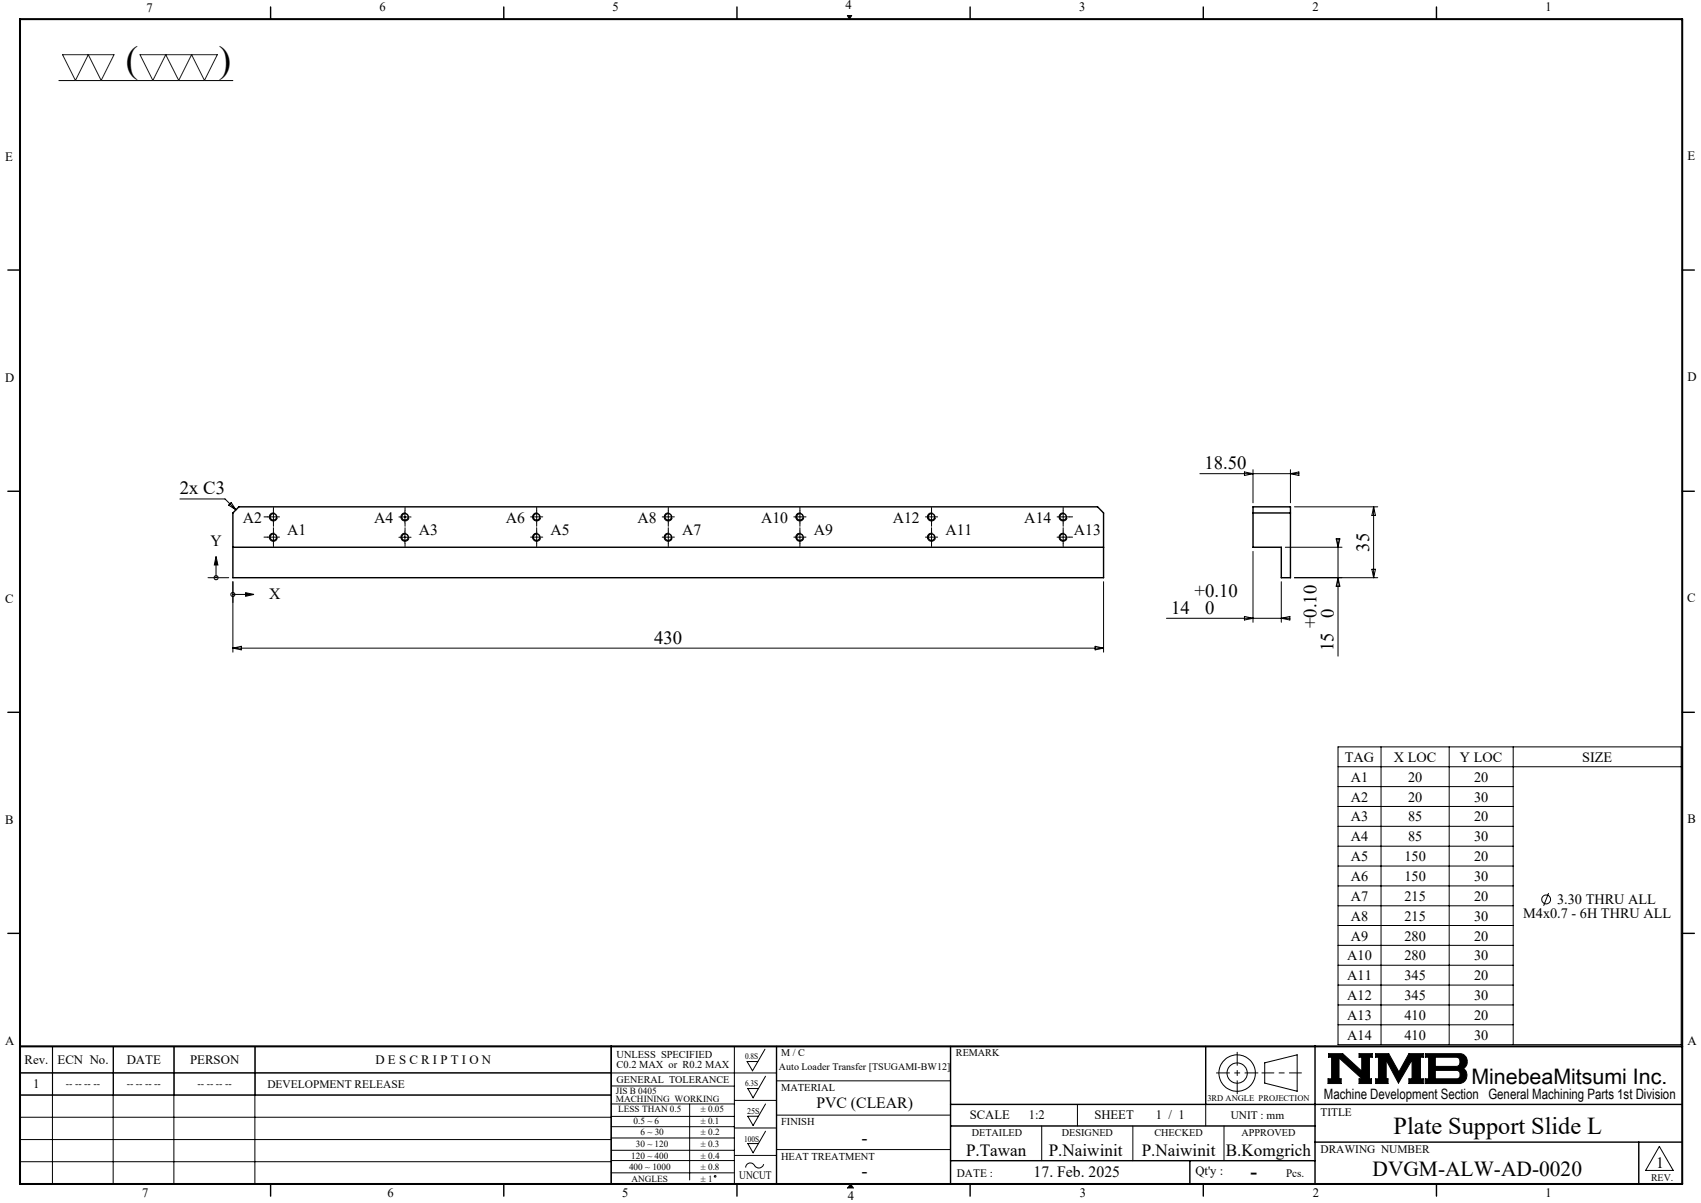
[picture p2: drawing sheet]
<svg xmlns="http://www.w3.org/2000/svg" width="420mm" height="297mm" viewBox="0 0 420 297" stroke-linecap="round" stroke-linejoin="round" font-family="sans-serif">
<g fill="none" stroke="#000" stroke-width=".25">
<path d="M14.5 19.9h43M209.2 3.8h1.1l-.6 .9zM296.3 116.9h24.4M307.3 116.5l2.1 .4-2.1 .5zM309.4 116v8.1M318.6 116v8.1M318.6 116.9l2.1-.4v.9zM44.4 123.2h11.2l2.6 2.7M53.3 139.5v3.1M53.3 137.4l.5 2.1h-.9zM57.1 124.1l1.1 1.8-1.8-1.2zM67.8 126.6a1 1 0 0 0-1.3 .7 1 1 0 0 0 .7 1.3 1 1 0 0 0 1.3-.7"/>
<path d="M67.8 131.7a1 1 0 0 0-1.3 .7 1 1 0 0 0 .7 1.2 1 1 0 0 0 1.3-.7M98.5 132.6h3M98.5 127.6h3M100 126.1v3M100 131.1v3M100.3 126.6a1 1 0 0 0-1.3 .7 1 1 0 0 0 .7 1.3 1 1 0 0 0 1.3-.7M100.3 131.7a1 1 0 0 0-1.3 .7 1 1 0 0 0 .7 1.2 1 1 0 0 0 1.3-.7M132.8 126.6a1 1 0 0 0-1.3 .7 1 1 0 0 0 .7 1.3 1 1 0 0 0 1.3-.7M132.8 131.7a1 1 0 0 0-1.3 .7 1 1 0 0 0 .7 1.2 1 1 0 0 0 1.3-.7M165.2 126.6a1 1 0 0 0-1.2 .7 1 1 0 0 0 .7 1.3 1 1 0 0 0 1.2-.7M165.2 131.7a1 1 0 0 0-1.2 .7 1 1 0 0 0 .7 1.2 1 1 0 0 0 1.2-.7M197.8 126.6a1 1 0 0 0-1.3 .7 1 1 0 0 0 .7 1.3 1 1 0 0 0 1.3-.7"/>
<path d="M197.8 131.7a1 1 0 0 0-1.3 .7 1 1 0 0 0 .7 1.2 1 1 0 0 0 1.3-.7M230.3 126.6a1 1 0 0 0-1.3 .7 1 1 0 0 0 .7 1.3 1 1 0 0 0 1.3-.7M230.3 131.7a1 1 0 0 0-1.3 .7 1 1 0 0 0 .7 1.2 1 1 0 0 0 1.3-.7M262.7 126.6a1 1 0 0 0-1.2 .7 1 1 0 0 0 .7 1.3 1 1 0 0 0 1.3-.7M262.7 131.7a1 1 0 0 0-1.2 .7 1 1 0 0 0 .7 1.2 1 1 0 0 0 1.3-.7M309.4 136.1v17.5M317.4 135.1h14M319.6 125.1h20.6M329.9 133h.9l-.4 2.1zM330.4 133v29M339.2 125.1v17.5M339.2 125.1l.4 2.1h-.9z"/>
<path d="M51.4 142.6h5.1M57.5 143.6v17.4M57.5 146.8h3.1M60.6 146.3l2.1 .5-2.1 .4zM270.4 159.6l2.1 .4-2.1 .4zM272.5 143.6v17.4M288 152.6h30.5M307.3 152.2l2.1 .4-2.1 .5zM316.4 143.6v10M316.4 152.6l2.1-.4v.9zM330.4 142.6l.4 2.1h-.9zM338.7 140.5h.9l-.4 2.1z"/>
<path d="M340.2 142.6h-20.6M57.5 160h215M57.5 160l2.1-.4v.8zM330.4 184.4h84.7v73.5h-84.7zM330.4 194.2h43.2M330.4 199.1h43.2M330.4 189.3h84.7M341 184.4v73.5M357.8 184.4v73.5M373.6 184.4v73.5M330.4 204h43.2M330.4 208.9h43.2"/>
<path d="M330.4 213.8h43.2M330.4 218.7h43.2M330.4 223.6h43.2M330.4 228.5h43.2M330.4 233.4h43.2M330.4 238.3h43.2M382.4 220.5l-1.3 3.1M13 258.3l-.1 34M27.9 258.3v34M28 258.3v12M42.9 258.3v34M43 258.3v12"/>
<path d="M62.9 258.3v34M63 258.3v12M181.3 258.3v34M188.9 259l-3.1 5.4-1.3-2.3h2.6M330.4 243.2h43.2M330.4 248.1h43.2M330.4 253h43.2M4.9 264.9h186.8M4.9 270.4h146M4.9 275.8h146M150.9 278.2h30.4M150.9 275.6h30.4"/>
<path d="M150.9 272.6h30.4M150.9 268.1h30.4M151 270.3h-146v-12h146l-.1 34M170.3 272.6v18.7M181.3 271.7h10.4M181.3 278.5h10.4M189 272.6l-3.1 5.3-1.3-2.3h2.7M189 279.3l-3.1 5.3-1.3-2.3h2.7M189 265.7l-3.1 5.3-1.3-2.3h2.7M191.7 266.8h43M191.7 275.3h43M257.2 278v8.6"/>
<path d="M266 272.7v5.3M279.7 278v8.6M297.7 272.7v5.3M302.2 278v8.6M312.3 262.4l8-2v9l-8-2zM328 260.1h3.5l4.7 4.3v-3.4h-.6v-.9h3.2v.9h-.7v5.3h.5v1.2h-3v-1.2h.7l-5.7-5.1v5.1h.6v1.2h-3.3v-1.2h.9v-5.3h-.8zM339.7 260.1h3.2l2.5 4.6 2.5-4.6h3.5v.9h-.7v5.3h.7v1.2h-3.5v-1.2h.8v-4.6l-3.4 5.7-3-5.7v4.6h.4v1.2h-3v-1.2h.7v-5.3h-.7zM351.9 260.1h8.4a1.97 1.97 0 0 1 1.9 1.5 1.97 1.97 0 0 1-.9 2.2 2.03 2.03 0 0 1 .8 2.2 2.03 2.03 0 0 1-1.8 1.5h-8.4v-1.2h.8v-5.3h-.8zM354.4 261h5.4l.6 .5 .1 1a.84 .84 0 0 1-.8 .8h-5.3zM354.4 264.3h5.4l.6 .4 .1 1a.79 .79 0 0 1-.8 .6h-5.3zM4.9 281.3h146M4.9 286.8h146"/>
<path d="M150.9 280.9h30.4M150.9 286.5h30.4M150.9 284h30.4M150.9 289.6h30.4M181.3 285.3h10.4M188.6 287.4a1.29 1.29 0 0 1-1.2 1 1.29 1.29 0 0 1-1.3-.9 1.14 1.14 0 0 0-1.3-.3 1.14 1.14 0 0 0-.7 1.1M191.7 283.8h43M210 292.3l.7 1M409.7 283l3.4 6h-6.8z"/>
<circle cx="53.4" cy="142.6" r=".5"/>
<circle cx="57.5" cy="146.8" r=".5"/>
<circle cx="381.8" cy="222" r="1.1"/>
<circle cx="305.5" cy="264.9" r="2.51"/>
<circle cx="305.5" cy="264.9" r="4.5"/>
<circle cx="176.6" cy="290.4" r=".2"/>
</g>
<path d="M311.6 264.9h9.7" fill="none" stroke="#000" stroke-width=".25" stroke-dasharray="15.2 1.3 1.3 1.3" stroke-dashoffset="12.3"/>
<path d="M305.5 259.8v10.2M300.4 264.9h10.2" fill="none" stroke="#000" stroke-width=".25" stroke-dasharray="15.2 1.3 1.3 1.3" stroke-dashoffset="12"/>
<g fill="none" stroke="#000" stroke-width=".35">
<path d="M66.8 1.7v3M124.4 1.7v3M182 1.7v3M239.5 1.7v3M297.1 1.7v3M354.7 1.7v3M1.9 66.7h3M415.4 66.7h3M1.9 121.3h3M57.5 135.1h215M59 125.1h212l1.5 1.5v16h-215v-16zM309.4 125.1h9.2v17.5h-2.2v-7.5h-7z"/>
<path d="M309.4 126.6h9.2M415.4 121.3h3M1.9 175.9h3M415.4 175.9h3M1.9 230.4h3M415.4 230.4h3M150.9 258.3v34M191.7 258.3v34M234.7 258.3v34M297.7 258.3v14.4M324.7 258.3v34M234.7 272.7h180.7"/>
<path d="M234.7 278h90M66.8 292.3v3M124.4 292.3v3M182 292.3v3M234.7 286.6h90M239.5 292.3v3M293.8 286.6v5.7M297.1 292.3v3M324.7 282h90.7M354.7 292.3v3M404.6 282v10.3"/>
<circle cx="67.5" cy="132.6" r=".82"/>
<circle cx="67.5" cy="127.6" r=".82"/>
<circle cx="100" cy="132.6" r=".82"/>
<circle cx="100" cy="127.6" r=".82"/>
<circle cx="132.5" cy="132.6" r=".82"/>
<circle cx="132.5" cy="127.6" r=".82"/>
<circle cx="165" cy="132.6" r=".83"/>
<circle cx="165" cy="127.6" r=".83"/>
<circle cx="197.5" cy="132.6" r=".82"/>
<circle cx="197.5" cy="127.6" r=".82"/>
<circle cx="230" cy="132.6" r=".82"/>
<circle cx="230" cy="127.6" r=".82"/>
<circle cx="262.5" cy="132.6" r=".82"/>
<circle cx="262.5" cy="127.6" r=".82"/>
</g>
<path d="M4.9 4.7h410.5v287.6h-410.5zM4.9 258.3h410.5" fill="none" stroke="#000" stroke-width=".5"/>
<path d="M210 292.3l-.7 1h1.4" fill="none" stroke="#00f" stroke-width=".25"/>
<g fill="#000">
<path d="M210 292.3l.7 1h-1.4z"/>
<path d="M209.2 3.8l.5 .9 .6-.9zM328 260.1v.9h.8v5.3h-.9v1.2h3.3v-1.2h-.6v-5.1l5.7 5.1h-.7v1.2h3v-1.2h-.5v-5.3h.7v-.9h-3.2v.9h.6v3.4l-4.7-4.3zM351.9 260.1v.9h.8v5.3h-.8v1.2h8.6l.7-.2 .6-.5 .4-.8v-.8l-.3-.8-.6-.6 .8-.8 .2-1.3-.5-.9-.5-.5-.6-.2zM354.4 264.3h5.4l.6 .4 .1 1-.6 .6h-5.5zM354.4 261l5.5 .1 .5 .5v1.1l-.3 .5-.3 .1h-5.4zM339.7 260.1v.9h.7v5.3h-.7v1.2h3v-1.2h-.4v-4.6l3 5.7 3.4-5.7v4.6h-.8v1.2h3.5v-1.2h-.7v-5.3h.7v-.9h-3.5l-2.5 4.6-2.5-4.6z" fill-rule="evenodd"/>
</g>
<path d="M15.5 13.5h12.7l-3.2 6.4-3.2-6.4-3.2 6.4zM34.6 13.5h19.1l-3.2 6.4-3.2-6.4-3.2 6.4-3.2-6.4-3.2 6.4z" fill="none" stroke="#191924" stroke-width=".25"/>
<g fill="none" stroke="#000" stroke-width=".25" stroke-dasharray="15.2 1.3 1.3 1.3">
<path d="M66 132.6h-.8M66 127.6h-.8M67.5 132.6v-1.5M67.5 132.6h-1.5M67.5 132.6v1.5M67.5 132.6h1.5M67.5 131.1v-.8M67.5 134.1v.8M67.5 127.6v-1.5M67.5 127.6h-1.5M67.5 127.6v1.5M67.5 127.6h1.5"/>
<path d="M67.5 126.1v-.8M67.5 129.1v.8M100 131.1v-.8M100 134.1v.8M100 126.1v-.8M100 129.1v.8M132.5 132.6v-1.5M132.5 132.6h-1.5M132.5 132.6v1.5M132.5 132.6h1.5M132.5 131.1v-.8M132.5 134.1v.8"/>
<path d="M132.5 127.6v-1.5M132.5 127.6h-1.5M132.5 127.6v1.5M132.5 127.6h1.5M132.5 126.1v-.8M132.5 129.1v.8M165 132.6v-1.5M165 132.6h-1.5M165 132.6v1.5M165 132.6h1.5M165 131.1v-.8M165 134.1v.8"/>
<path d="M165 127.6v-1.5M165 127.6h-1.5M165 127.6v1.5M165 127.6h1.5M165 126.1v-.8M165 129.1v.8M197.5 132.6v-1.5M197.5 132.6h-1.5M197.5 132.6v1.5M197.5 132.6h1.5M197.5 131.1v-.8M197.5 134.1v.8"/>
<path d="M197.5 127.6v-1.5M197.5 127.6h-1.5M197.5 127.6v1.5M197.5 127.6h1.5M197.5 126.1v-.8M197.5 129.1v.8M230 132.6v-1.5M230 132.6h-1.5M230 132.6v1.5M230 132.6h1.5M230 131.1v-.8M230 134.1v.8"/>
<path d="M230 127.6v-1.5M230 127.6h-1.5M230 127.6v1.5M230 127.6h1.5M230 126.1v-.8M230 129.1v.8M262.5 132.6v-1.5M262.5 132.6h-1.5M262.5 132.6v1.5M262.5 132.6h1.5M262.5 131.1v-.8M262.5 134.1v.8"/>
<path d="M262.5 127.6v-1.5M262.5 127.6h-1.5M262.5 127.6v1.5M262.5 127.6h1.5M262.5 126.1v-.8M262.5 129.1v.8M264 132.6h.8M264 127.6h.8"/>
</g>
<path d="M60.6 146.3l2.1 .5-2.1 .4zM53.3 137.4l.5 2.1h-.9z" fill="#000"/>
<g font-size="9.2">
<text x="31.1" y="17.7">(</text>
<text x="54" y="17.8">)</text>
</g>
<text font-size="6" x="344.1" y="280">Plate Support Slide L</text>
<g font-size="5.3">
<text x="363.3" y="267.7">MinebeaMitsumi Inc.</text>
<text x="338.9" y="290.4">DVGM-ALW-AD-0020</text>
</g>
<text font-size="4.9" x="308.8" y="290.9">-</text>
<g font-size="4.6">
<text x="297.4" y="115.8">18.50</text>
<text x="44.4" y="122.1">2x C3</text>
<text x="338.1" y="136.2" transform="rotate(-90 338.1 136.2)">35</text>
<text x="295" y="147.3">+0.10</text>
<text x="289.2" y="151.5">14</text>
<text x="297.6" y="151.5">0</text>
<text x="325.1" y="155.1" transform="rotate(-90 325.1 155.1)">+0.10</text>
<text x="329.3" y="152.5" transform="rotate(-90 329.3 152.5)">0</text>
<text x="161.5" y="158.9">430</text>
<text x="329.3" y="160.8" transform="rotate(-90 329.3 160.8)">15</text>
<text x="212.7" y="282.4">-</text>
<text x="212.8" y="290.6">-</text>
</g>
<g font-size="4.2">
<text x="238.5" y="285.5">P.Tawan</text>
<text x="258.9" y="285.5">P.Naiwinit</text>
<text x="281.9" y="285.5">P.Naiwinit</text>
<text x="302.7" y="285.5">B.Komgrich</text>
</g>
<g font-size="3.9">
<text x="59.9" y="129.2">A2</text>
<text x="92.4" y="129.2">A4</text>
<text x="124.9" y="129.2">A6</text>
<text x="157.4" y="129.2">A8</text>
<text x="187.9" y="129.2">A10</text>
<text x="220.4" y="129.2">A12</text>
<text x="252.9" y="129.2">A14</text>
<text x="52" y="134.9">Y</text>
<text x="70.9" y="132.2">A1</text>
<text x="103.4" y="132.2">A3</text>
<text x="135.9" y="132.2">A5</text>
<text x="168.4" y="132.2">A7</text>
<text x="200.9" y="132.2">A9</text>
<text x="233.4" y="132.2">A11</text>
<text x="265.2" y="132.2">A13</text>
<text x="66.5" y="148">X</text>
<text x="201.6" y="273.6">PVC (CLEAR)</text>
<text x="255.2" y="290.6">17. Feb. 2025</text>
<text x="408.9" y="288.2">1</text>
</g>
<g font-size="3.5">
<text x="332.1" y="188.1">TAG</text>
<text x="344.2" y="188.1">X LOC</text>
<text x="360.5" y="188.1">Y LOC</text>
<text x="390.7" y="188.1">SIZE</text>
<text x="333.5" y="197.9">A2</text>
<text x="333.5" y="193.1">A1</text>
<text x="347.7" y="197.9">20</text>
<text x="347.7" y="193.1">20</text>
<text x="364" y="197.9">30</text>
<text x="364" y="193.1">20</text>
<text x="333.5" y="202.8">A3</text>
<text x="347.7" y="202.8">85</text>
<text x="364" y="202.8">20</text>
<text x="333.5" y="207.7">A4</text>
<text x="347.7" y="207.7">85</text>
<text x="364" y="207.7">30</text>
<text x="333.5" y="212.6">A5</text>
<text x="346.8" y="212.6">150</text>
<text x="364" y="212.6">20</text>
<text x="333.5" y="217.5">A6</text>
<text x="346.8" y="217.5">150</text>
<text x="364" y="217.5">30</text>
<text x="333.5" y="222.4">A7</text>
<text x="333.5" y="227.3">A8</text>
<text x="346.8" y="222.4">215</text>
<text x="346.8" y="227.3">215</text>
<text x="364" y="222.4">20</text>
<text x="364" y="227.3">30</text>
<text x="376.1" y="226.7">M4x0.7 - 6H THRU ALL</text>
<text x="384.5" y="223.2">3.30 THRU ALL</text>
<text x="333.5" y="232.2">A9</text>
<text x="346.8" y="232.2">280</text>
<text x="364" y="232.2">20</text>
<text x="332.7" y="237.1">A10</text>
<text x="346.8" y="237.1">280</text>
<text x="364" y="237.1">30</text>
<text x="332.7" y="242">A11</text>
<text x="346.8" y="242">345</text>
<text x="364" y="242">20</text>
<text x="332.7" y="246.9">A12</text>
<text x="332.7" y="251.8">A13</text>
<text x="346.8" y="246.9">345</text>
<text x="346.8" y="251.8">410</text>
<text x="364" y="246.9">30</text>
<text x="364" y="251.8">20</text>
<text x="332.7" y="256.7">A14</text>
<text x="346.8" y="256.7">410</text>
<text x="364" y="256.7">30</text>
<text x="326.9" y="271.4">Machine Development Section General Machining Parts 1st Division</text>
</g>
<g font-size="3.2">
<text x="36.1" y="2.9">7</text>
<text x="93.7" y="2.8">6</text>
<text x="151.3" y="2.8">5</text>
<text x="208.8" y="2.2">4</text>
<text x="266.5" y="2.8">3</text>
<text x="324.1" y="2.8">2</text>
<text x="381.6" y="2.8">1</text>
<text x="1.3" y="39.8">E</text>
<text x="416.6" y="39.5">E</text>
<text x="1.3" y="94.3">D</text>
<text x="416.6" y="94.1">D</text>
<text x="1.3" y="148.9">C</text>
<text x="416.6" y="148.7">C</text>
<text x="1.3" y="203.6">B</text>
<text x="416.6" y="203.3">B</text>
<text x="416.6" y="258">A</text>
<text x="1.3" y="258.1">A</text>
<text x="6.1" y="262.7">Rev.</text>
<text x="14.2" y="262.7">ECN No.</text>
<text x="31.3" y="262.7">DATE</text>
<text x="46.9" y="262.7">PERSON</text>
<text x="92.7" y="262.7">D E S C R I P T I O N</text>
<text x="8.2" y="268.7">1</text>
<text x="239.4" y="276.2">SCALE</text>
<text x="254" y="276.2">1:2</text>
<text x="270.2" y="276.2">SHEET</text>
<text x="285.4" y="276.2">1 / 1</text>
<text x="295.2" y="290.1">Qt'y :</text>
<text x="35.1" y="295.5">7</text>
<text x="95.7" y="295.6">6</text>
<text x="153.6" y="295.6">5</text>
<text x="209.3" y="296.3">4</text>
<text x="266.6" y="295.6">3</text>
<text x="324.2" y="295.6">2</text>
<text x="381.6" y="295.6">1</text>
</g>
<g font-size="2.8">
<text x="66" y="268.6">DEVELOPMENT RELEASE</text>
<text x="326" y="275.4">TITLE</text>
<text x="303.9" y="276.2">UNIT : mm</text>
<text x="326" y="284.7">DRAWING NUMBER</text>
<text x="182.5" y="291.2">UNCUT</text>
<text x="236.3" y="290.7">DATE :</text>
<text x="317.6" y="290.6">Pcs.</text>
</g>
<g font-size="2.6">
<text x="152.2" y="261.3">UNLESS SPECIFIED</text>
<text x="152.2" y="263.7">C0.2 MAX or R0.2 MAX</text>
<text x="192.9" y="269.4">MATERIAL</text>
<text x="192.9" y="277.7">FINISH</text>
<text x="192.9" y="286.3">HEAT TREATMENT</text>
</g>
<g font-size="2.5">
<text x="192.9" y="260.7">M / C</text>
<text x="236" y="260.7">REMARK</text>
<text x="16.3" y="268.5">-- -- -- --</text>
<text x="31.3" y="268.5">-- -- -- --</text>
<text x="48.8" y="268.5">-- -- -- --</text>
<text x="152.3" y="267.3">GENERAL TOLERANCE</text>
<text x="192.3" y="264.2">Auto Loader Transfer [TSUGAMI-BW12]</text>
<text x="239.9" y="280.5">DETAILED</text>
<text x="262.2" y="280.5">DESIGNED</text>
<text x="285.1" y="280.5">CHECKED</text>
<text x="306.6" y="280.5">APPROVED</text>
<text x="407.7" y="291.5">REV.</text>
</g>
<g font-size="2.3">
<text x="152.1" y="270">JIS B 0405</text>
<text x="152.1" y="272.1">MACHINING WORKING</text>
<text x="152.7" y="274.6">LESS THAN 0.5</text>
<text x="173" y="274.6">± 0.05</text>
<text x="156.4" y="277.4">0.5 ~ 6</text>
<text x="158.1" y="280.3">6 ~ 30</text>
<text x="173" y="277.4">± 0.1</text>
<text x="173" y="280.3">± 0.2</text>
<text x="155.9" y="286">120 ~ 400</text>
<text x="157" y="283.2">30 ~ 120</text>
<text x="173" y="283.2">± 0.3</text>
<text x="173" y="286">± 0.4</text>
<text x="155.3" y="288.9">400 ~ 1000</text>
<text x="155.9" y="291.7">ANGLES</text>
<text x="173" y="288.9">± 0.8</text>
<text x="173" y="291.7">± 1</text>
</g>
<g font-size="2.1">
<text x="184" y="261.5">0.8S</text>
<text x="184" y="268.1">6.3S</text>
<text x="184.5" y="275">25S</text>
<text x="298.1" y="271.8">3RD ANGLE PROJECTION</text>
<text x="183.7" y="281.9">100S</text>
</g>
</svg>
